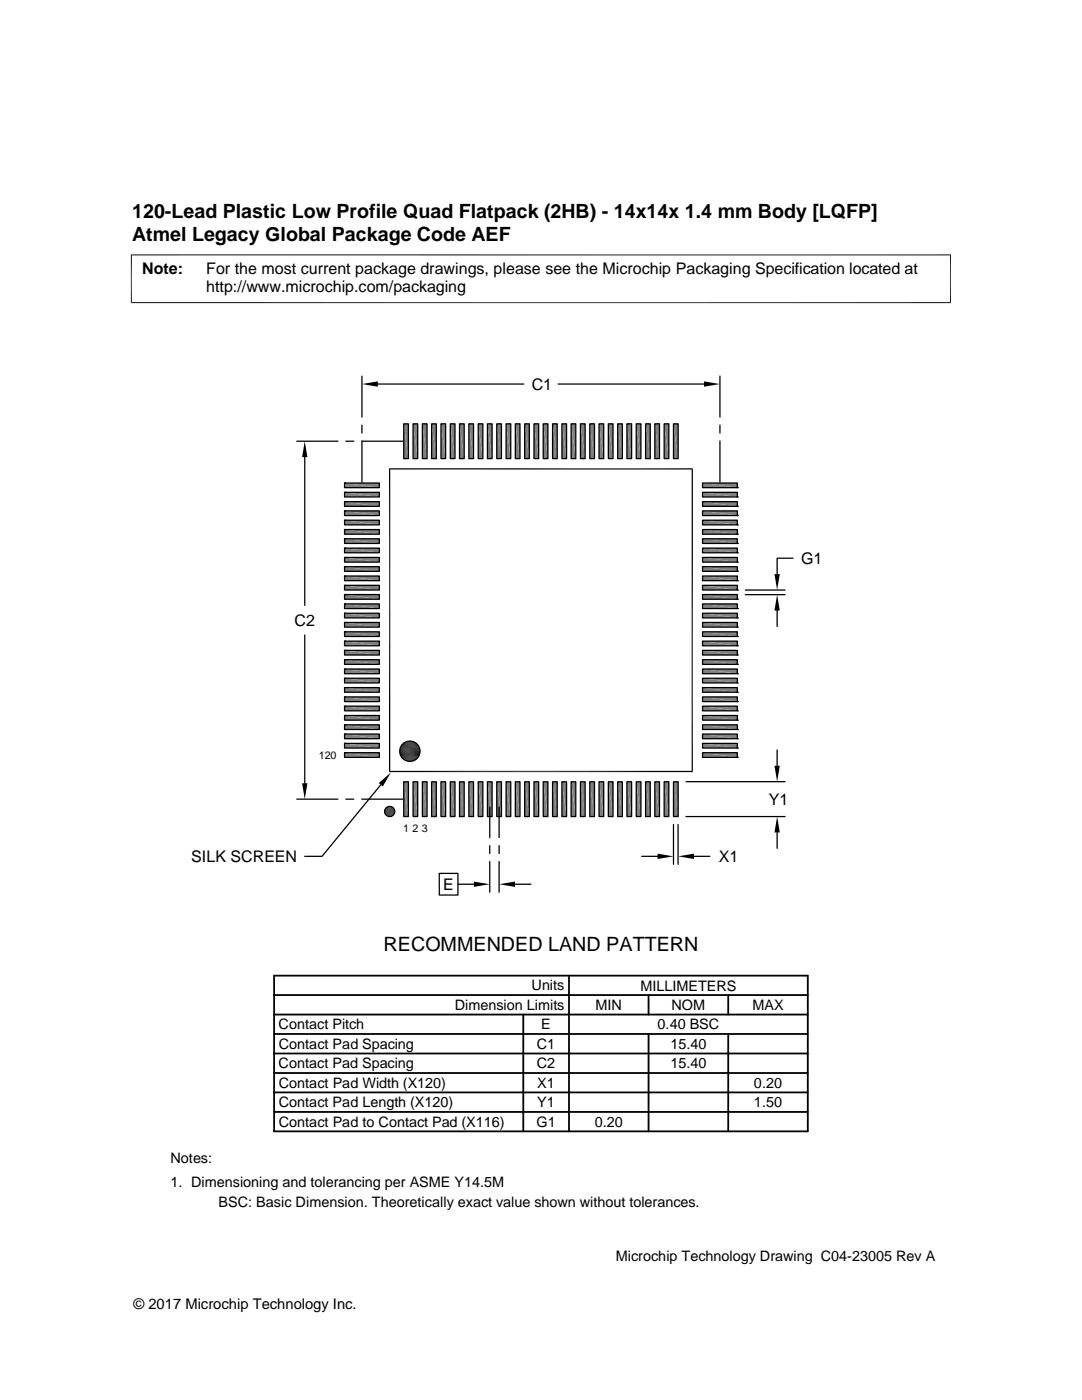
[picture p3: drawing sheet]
<svg xmlns="http://www.w3.org/2000/svg" width="216mm" height="279mm" viewBox="0 0 216 279" stroke-linecap="round" stroke-linejoin="round" font-family="sans-serif">
<g fill="#808080">
<path d="M134.4 84.6l.9 6.9h-.9z"/>
<path d="M134.4 84.6h.9v6.9z"/>
<path d="M132.5 84.6l1 6.9h-1z"/>
<path d="M132.5 84.6h1v6.9z"/>
<path d="M130.7 84.6l.9 6.9h-.9z"/>
<path d="M130.7 84.6h.9v6.9z"/>
<path d="M128.8 84.6l1 6.9h-1z"/>
<path d="M128.8 84.6h1v6.9z"/>
<path d="M127 84.6l.9 6.9h-.9z"/>
<path d="M127 84.6h.9v6.9z"/>
<path d="M125.1 84.6l.9 6.9h-.9z"/>
<path d="M125.1 84.6h.9v6.9z"/>
<path d="M123.3 84.6l.9 6.9h-.9z"/>
<path d="M123.3 84.6h.9v6.9z"/>
<path d="M121.4 84.6l.9 6.9h-.9z"/>
<path d="M121.4 84.6h.9v6.9z"/>
<path d="M119.5 84.6l1 6.9h-1z"/>
<path d="M119.5 84.6h1v6.9z"/>
<path d="M117.7 84.6l.9 6.9h-.9z"/>
<path d="M117.7 84.6h.9v6.9z"/>
<path d="M115.8 84.6l1 6.9h-1z"/>
<path d="M115.8 84.6h1v6.9z"/>
<path d="M114 84.6l.9 6.9h-.9z"/>
<path d="M114 84.6h.9v6.9z"/>
<path d="M112.1 84.6l1 6.9h-1z"/>
<path d="M112.1 84.6h1v6.9z"/>
<path d="M110.3 84.6l.9 6.9h-.9z"/>
<path d="M110.3 84.6h.9v6.9z"/>
<path d="M108.4 84.6l.9 6.9h-.9z"/>
<path d="M108.4 84.6h.9v6.9z"/>
<path d="M106.6 84.6l.9 6.9h-.9z"/>
<path d="M106.6 84.6h.9v6.9z"/>
<path d="M104.7 84.6l.9 6.9h-.9z"/>
<path d="M104.7 84.6h.9v6.9z"/>
<path d="M102.8 84.6l1 6.9h-1z"/>
<path d="M102.8 84.6h1v6.9z"/>
<path d="M101 84.6l.9 6.9h-.9z"/>
<path d="M101 84.6h.9v6.9z"/>
<path d="M99.1 84.6l1 6.9h-1z"/>
<path d="M99.1 84.6h1v6.9z"/>
<path d="M97.3 84.6l.9 6.9h-.9z"/>
<path d="M97.3 84.6h.9v6.9z"/>
<path d="M95.4 84.6l1 6.9h-1z"/>
<path d="M95.4 84.6h1v6.9z"/>
<path d="M93.6 84.6l.9 6.9h-.9z"/>
<path d="M93.6 84.6h.9v6.9z"/>
<path d="M91.7 84.6l.9 6.9h-.9z"/>
<path d="M91.7 84.6h.9v6.9z"/>
<path d="M89.9 84.6l.9 6.9h-.9z"/>
<path d="M89.9 84.6h.9v6.9z"/>
<path d="M88 84.6l.9 6.9h-.9z"/>
<path d="M88 84.6h.9v6.9z"/>
<path d="M86.1 84.6l1 6.9h-1z"/>
<path d="M86.1 84.6h1v6.9z"/>
<path d="M84.3 84.6l.9 6.9h-.9z"/>
<path d="M84.3 84.6h.9v6.9z"/>
<path d="M82.4 84.6l1 6.9h-1z"/>
<path d="M82.4 84.6h1v6.9z"/>
<path d="M80.6 84.6l.9 6.9h-.9z"/>
<path d="M80.6 84.6h.9v6.9z"/>
<path d="M140.2 96.4l6.9 .9h-6.9z"/>
<path d="M140.2 96.4h6.9v.9z"/>
<path d="M68.7 96.4l7 .9h-7z"/>
<path d="M68.7 96.4h7v.9z"/>
<path d="M140.2 98.3l6.9 .9h-6.9z"/>
<path d="M140.2 98.3h6.9v.9z"/>
<path d="M68.7 98.3l7 .9h-7z"/>
<path d="M68.7 98.3h7v.9z"/>
<path d="M140.2 100.1l6.9 .9h-6.9z"/>
<path d="M140.2 100.1h6.9v.9z"/>
<path d="M68.7 100.1l7 .9h-7z"/>
<path d="M68.7 100.1h7v.9z"/>
<path d="M140.2 102l6.9 .9h-6.9z"/>
<path d="M140.2 102h6.9v.9z"/>
<path d="M68.7 102l7 .9h-7z"/>
<path d="M68.7 102h7v.9z"/>
<path d="M140.2 103.8l6.9 1h-6.9z"/>
<path d="M140.2 103.8h6.9v1z"/>
<path d="M68.7 103.8l7 1h-7z"/>
<path d="M68.7 103.8h7v1z"/>
<path d="M140.2 105.7l6.9 .9h-6.9z"/>
<path d="M140.2 105.7h6.9v.9z"/>
<path d="M68.7 105.7l7 .9h-7z"/>
<path d="M68.7 105.7h7v.9z"/>
<path d="M140.2 107.5l6.9 1h-6.9z"/>
<path d="M140.2 107.5h6.9v1z"/>
<path d="M68.7 107.5l7 1h-7z"/>
<path d="M68.7 107.5h7v1z"/>
<path d="M140.2 109.4l6.9 .9h-6.9z"/>
<path d="M140.2 109.4h6.9v.9z"/>
<path d="M68.7 109.4l7 .9h-7z"/>
<path d="M68.7 109.4h7v.9z"/>
<path d="M140.2 111.3l6.9 .9h-6.9z"/>
<path d="M140.2 111.3h6.9v.9z"/>
<path d="M68.7 111.3l7 .9h-7z"/>
<path d="M68.7 111.3h7v.9z"/>
<path d="M140.2 113.1l6.9 .9h-6.9z"/>
<path d="M140.2 113.1h6.9v.9z"/>
<path d="M68.7 113.1l7 .9h-7z"/>
<path d="M68.7 113.1h7v.9z"/>
<path d="M140.2 115l6.9 .9h-6.9z"/>
<path d="M140.2 115h6.9v.9z"/>
<path d="M68.7 115l7 .9h-7z"/>
<path d="M68.7 115h7v.9z"/>
<path d="M140.2 116.8l6.9 1h-6.9z"/>
<path d="M140.2 116.8h6.9v1z"/>
<path d="M68.7 116.8l7 1h-7z"/>
<path d="M68.7 116.8h7v1z"/>
<path d="M140.2 118.7l6.9 .9h-6.9z"/>
<path d="M140.2 118.7h6.9v.9z"/>
<path d="M68.7 118.7l7 .9h-7z"/>
<path d="M68.7 118.7h7v.9z"/>
<path d="M140.2 120.5l6.9 1h-6.9z"/>
<path d="M140.2 120.5h6.9v1z"/>
<path d="M68.7 120.5l7 1h-7z"/>
<path d="M68.7 120.5h7v1z"/>
<path d="M140.2 122.4l6.9 .9h-6.9z"/>
<path d="M140.2 122.4h6.9v.9z"/>
<path d="M68.7 122.4l7 .9h-7z"/>
<path d="M68.7 122.4h7v.9z"/>
<path d="M140.2 124.2l6.9 1h-6.9z"/>
<path d="M140.2 124.2h6.9v1z"/>
<path d="M68.7 124.2l7 1h-7z"/>
<path d="M68.7 124.2h7v1z"/>
<path d="M140.2 126.1l6.9 .9h-6.9z"/>
<path d="M140.2 126.1h6.9v.9z"/>
<path d="M68.7 126.1l7 .9h-7z"/>
<path d="M68.7 126.1h7v.9z"/>
<path d="M140.2 128l6.9 .9h-6.9z"/>
<path d="M140.2 128h6.9v.9z"/>
<path d="M68.7 128l7 .9h-7z"/>
<path d="M68.7 128h7v.9z"/>
<path d="M140.2 129.8l6.9 .9h-6.9z"/>
<path d="M140.2 129.8h6.9v.9z"/>
<path d="M68.7 129.8l7 .9h-7z"/>
<path d="M68.7 129.8h7v.9z"/>
<path d="M140.2 131.7l6.9 .9h-6.9z"/>
<path d="M140.2 131.7h6.9v.9z"/>
<path d="M68.7 131.7l7 .9h-7z"/>
<path d="M68.7 131.7h7v.9z"/>
<path d="M140.2 133.5l6.9 1h-6.9z"/>
<path d="M140.2 133.5h6.9v1z"/>
<path d="M68.7 133.5l7 1h-7z"/>
<path d="M68.7 133.5h7v1z"/>
<path d="M140.2 135.4l6.9 .9h-6.9z"/>
<path d="M140.2 135.4h6.9v.9z"/>
<path d="M68.7 135.4l7 .9h-7z"/>
<path d="M68.7 135.4h7v.9z"/>
<path d="M140.2 137.2l6.9 1h-6.9z"/>
<path d="M140.2 137.2h6.9v1z"/>
<path d="M68.7 137.2l7 1h-7z"/>
<path d="M68.7 137.2h7v1z"/>
<path d="M140.2 139.1l6.9 .9h-6.9z"/>
<path d="M140.2 139.1h6.9v.9z"/>
<path d="M68.7 139.1l7 .9h-7z"/>
<path d="M68.7 139.1h7v.9z"/>
<path d="M140.2 140.9l6.9 1h-6.9z"/>
<path d="M140.2 140.9h6.9v1z"/>
<path d="M68.7 140.9l7 1h-7z"/>
<path d="M68.7 140.9h7v1z"/>
<path d="M140.2 142.8l6.9 .9h-6.9z"/>
<path d="M140.2 142.8h6.9v.9z"/>
<path d="M68.7 142.8l7 .9h-7z"/>
<path d="M68.7 142.8h7v.9z"/>
<path d="M140.2 144.7l6.9 .9h-6.9z"/>
<path d="M140.2 144.7h6.9v.9z"/>
<path d="M68.7 144.7l7 .9h-7z"/>
<path d="M68.7 144.7h7v.9z"/>
<path d="M140.2 146.5l6.9 .9h-6.9z"/>
<path d="M140.2 146.5h6.9v.9z"/>
<path d="M68.7 146.5l7 .9h-7z"/>
<path d="M68.7 146.5h7v.9z"/>
<path d="M140.2 148.4l6.9 .9h-6.9z"/>
<path d="M140.2 148.4h6.9v.9z"/>
<path d="M68.7 148.4l7 .9h-7z"/>
<path d="M68.7 148.4h7v.9z"/>
<path d="M140.2 150.2l6.9 1h-6.9z"/>
<path d="M140.2 150.2h6.9v1z"/>
<path d="M68.7 150.2l7 1h-7z"/>
<path d="M68.7 150.2h7v1z"/>
<path d="M134.4 156l.9 7h-.9z"/>
<path d="M134.4 156h.9v7z"/>
<path d="M132.5 156l1 7h-1z"/>
<path d="M132.5 156h1v7z"/>
<path d="M130.7 156l.9 7h-.9z"/>
<path d="M130.7 156h.9v7z"/>
<path d="M128.8 156l1 7h-1z"/>
<path d="M128.8 156h1v7z"/>
<path d="M127 156l.9 7h-.9z"/>
<path d="M127 156h.9v7z"/>
<path d="M125.1 156l.9 7h-.9z"/>
<path d="M125.1 156h.9v7z"/>
<path d="M123.3 156l.9 7h-.9z"/>
<path d="M123.3 156h.9v7z"/>
<path d="M121.4 156l.9 7h-.9z"/>
<path d="M121.4 156h.9v7z"/>
<path d="M119.5 156l1 7h-1z"/>
<path d="M119.5 156h1v7z"/>
<path d="M117.7 156l.9 7h-.9z"/>
<path d="M117.7 156h.9v7z"/>
<path d="M115.8 156l1 7h-1z"/>
<path d="M115.8 156h1v7z"/>
<path d="M114 156l.9 7h-.9z"/>
<path d="M114 156h.9v7z"/>
<path d="M112.1 156l1 7h-1z"/>
<path d="M112.1 156h1v7z"/>
<path d="M110.3 156l.9 7h-.9z"/>
<path d="M110.3 156h.9v7z"/>
<path d="M108.4 156l.9 7h-.9z"/>
<path d="M108.4 156h.9v7z"/>
<path d="M106.6 156l.9 7h-.9z"/>
<path d="M106.6 156h.9v7z"/>
<path d="M104.7 156l.9 7h-.9z"/>
<path d="M104.7 156h.9v7z"/>
<path d="M102.8 156l1 7h-1z"/>
<path d="M102.8 156h1v7z"/>
<path d="M101 156l.9 7h-.9z"/>
<path d="M101 156h.9v7z"/>
<path d="M99.1 156l1 7h-1z"/>
<path d="M99.1 156h1v7z"/>
<path d="M97.3 156l.9 7h-.9z"/>
<path d="M97.3 156h.9v7z"/>
<path d="M95.4 156l1 7h-1z"/>
<path d="M95.4 156h1v7z"/>
<path d="M93.6 156l.9 7h-.9z"/>
<path d="M93.6 156h.9v7z"/>
<path d="M91.7 156l.9 7h-.9z"/>
<path d="M91.7 156h.9v7z"/>
<path d="M89.9 156l.9 7h-.9z"/>
<path d="M89.9 156h.9v7z"/>
<path d="M88 156l.9 7h-.9z"/>
<path d="M88 156h.9v7z"/>
<path d="M86.1 156l1 7h-1z"/>
<path d="M86.1 156h1v7z"/>
<path d="M84.3 156l.9 7h-.9z"/>
<path d="M84.3 156h.9v7z"/>
<path d="M82.4 156l1 7h-1z"/>
<path d="M82.4 156h1v7z"/>
<path d="M80.6 156l.9 7h-.9z"/>
<path d="M80.6 156h.9v7z"/>
</g>
<g fill="none" stroke="#000" stroke-width=".25">
<path d="M72.2 75.1v8.1M75.4 76.6h29.1M111.4 76.6h29.1M143.7 75.1v8.1M59.2 88.1h8.2M60.8 91.2v29.6M68.7 96.4h7v.9h-7zM68.7 96.4h.1M68.7 98.3h7v.9h-7zM68.7 98.3h.1M69 88.1h1.6M72.2 88.1h8.2"/>
<path d="M72.2 84.8v1.6M72.2 88v8.2M77.6 93.6h60.7M77.7 93.5v60.6M80.6 84.6h.9v6.9h-.9zM82.4 84.6h1v6.9h-1zM84.3 84.6h.9v6.9h-.9zM86.1 84.6h1v6.9h-1zM88 84.6h.9v6.9h-.9zM89.9 84.6h.9v6.9h-.9zM91.7 84.6h.9v6.9h-.9zM93.6 84.6h.9v6.9h-.9z"/>
<path d="M95.4 84.6h1v6.9h-1zM97.3 84.6h.9v6.9h-.9zM99.1 84.6h1v6.9h-1zM101 84.6h.9v6.9h-.9zM102.8 84.6h1v6.9h-1zM104.7 84.6h.9v6.9h-.9zM106.6 84.6h.9v6.9h-.9zM108.4 84.6h.9v6.9h-.9zM110.3 84.6h.9v6.9h-.9zM112.1 84.6h1v6.9h-1zM114 84.6h.9v6.9h-.9zM115.8 84.6h1v6.9h-1z"/>
<path d="M117.7 84.6h.9v6.9h-.9zM119.5 84.6h1v6.9h-1zM121.4 84.6h.9v6.9h-.9zM123.3 84.6h.9v6.9h-.9zM125.1 84.6h.9v6.9h-.9zM127 84.6h.9v6.9h-.9zM128.8 84.6h1v6.9h-1zM130.7 84.6h.9v6.9h-.9zM132.5 84.6h1v6.9h-1zM134.4 84.6h.9v6.9h-.9zM138.1 93.5v60.6M140.2 98.3h6.9v.9h-6.9z"/>
<path d="M140.2 96.4h6.9v.9h-6.9zM143.7 84.8v1.6M143.7 88v8.2M147.1 99.2h.1M147.1 97.3h.1M68.7 100.1h7v.9h-7zM68.7 100.1h.1M68.7 102h7v.9h-7zM68.7 102h.1M68.7 103.8h7v1h-7zM68.7 103.8h.1M68.7 105.7h7v.9h-7z"/>
<path d="M68.7 105.7h.1M68.7 107.5h7v1h-7zM68.7 107.5h.1M68.7 109.4h7v.9h-7zM68.7 109.4h.1M68.7 111.3h7v.9h-7zM68.7 111.3h.1M68.7 113.1h7v.9h-7zM68.7 113.1h.1M68.7 115h7v.9h-7zM68.7 115h.1M68.7 116.8h7v1h-7z"/>
<path d="M68.7 116.8h.1M68.7 118.7h7v.9h-7zM68.7 118.7h.1M140.2 118.7h6.9v.9h-6.9zM140.2 116.8h6.9v1h-6.9zM140.2 115h6.9v.9h-6.9zM140.2 113.1h6.9v.9h-6.9zM140.2 111.3h6.9v.9h-6.9zM140.2 109.4h6.9v.9h-6.9zM140.2 107.5h6.9v1h-6.9zM140.2 105.7h6.9v.9h-6.9zM140.2 103.8h6.9v1h-6.9z"/>
<path d="M140.2 102h6.9v.9h-6.9zM140.2 100.1h6.9v.9h-6.9zM147.1 119.6h.1M147.1 117.8h.1M147.1 115.9h.1M147.1 114h.1M147.1 112.2h.1M147.1 110.3h.1M147.1 108.5h.1M147.1 106.6h.1M147.1 104.8h.1M147.1 102.9h.1"/>
<path d="M147.1 101h.1M148.7 118.7h8M148.7 117.8h8M158.2 111.4h-3.1v3.2M60.8 126.7v29.6M68.7 120.5h7v1h-7zM68.7 120.5h.1M68.7 122.4h7v.9h-7zM68.7 122.4h.1M68.7 124.2h7v1h-7zM68.7 124.2h.1M68.7 126.1h7v.9h-7z"/>
<path d="M68.7 126.1h.1M68.7 128h7v.9h-7zM68.7 128h.1M68.7 129.8h7v.9h-7zM68.7 129.8h.1M68.7 131.7h7v.9h-7zM68.7 131.7h.1M68.7 133.5h7v1h-7zM68.7 133.5h.1M68.7 135.4h7v.9h-7zM68.7 135.4h.1M68.7 137.2h7v1h-7z"/>
<path d="M68.7 137.2h.1M68.7 139.1h7v.9h-7zM68.7 139.1h.1M140.2 139.1h6.9v.9h-6.9zM140.2 137.2h6.9v1h-6.9zM140.2 135.4h6.9v.9h-6.9zM140.2 133.5h6.9v1h-6.9zM140.2 131.7h6.9v.9h-6.9zM140.2 129.8h6.9v.9h-6.9zM140.2 128h6.9v.9h-6.9zM140.2 126.1h6.9v.9h-6.9zM140.2 124.2h6.9v1h-6.9z"/>
<path d="M140.2 122.4h6.9v.9h-6.9zM140.2 120.5h6.9v1h-6.9zM147.1 138.2h.1M147.1 136.3h.1M147.1 134.5h.1M147.1 132.6h.1M147.1 130.7h.1M147.1 128.9h.1M147.1 127h.1M147.1 125.2h.1M147.1 123.3h.1M147.1 121.5h.1"/>
<path d="M155.1 121.9v3.1M59.2 159.5h8.2M68.7 140.9h7v1h-7zM68.7 140.9h.1M68.7 142.8h7v.9h-7zM68.7 142.8h.1M68.7 144.7h7v.9h-7zM68.7 144.7h.1M68.7 146.5h7v.9h-7zM68.7 146.5h.1M68.7 148.4h7v.9h-7zM68.7 148.4h.1"/>
<path d="M68.7 150.2h7v1h-7zM68.7 150.2h.1M69 159.5h1.6M72.2 159.5h8.2M76 156.6l-11.7 14.3h-3.5M77.6 154h60.7M80.6 156h.9v7h-.9zM82.4 156h1v7h-1zM84.3 156h.9v7h-.9zM86.1 156h1v7h-1zM88 156h.9v7h-.9zM89.9 156h.9v7h-.9z"/>
<path d="M91.7 156h.9v7h-.9zM93.6 156h.9v7h-.9zM95.4 156h1v7h-1zM97.3 156h.9v7h-.9zM99.1 156h1v7h-1zM101 156h.9v7h-.9zM102.8 156h1v7h-1zM104.7 156h.9v7h-.9zM106.6 156h.9v7h-.9zM108.4 156h.9v7h-.9zM110.3 156h.9v7h-.9zM112.1 156h1v7h-1z"/>
<path d="M114 156h.9v7h-.9zM115.8 156h1v7h-1zM117.7 156h.9v7h-.9zM119.5 156h1v7h-1zM121.4 156h.9v7h-.9zM123.3 156h.9v7h-.9zM125.1 156h.9v7h-.9zM127 156h.9v7h-.9zM128.8 156h1v7h-1zM130.7 156h.9v7h-.9zM132.5 156h1v7h-1zM134.4 156h.9v7h-.9z"/>
<path d="M136.9 156h19.8M140.2 150.2h6.9v1h-6.9zM140.2 148.4h6.9v.9h-6.9zM140.2 146.5h6.9v.9h-6.9zM140.2 144.7h6.9v.9h-6.9zM140.2 142.8h6.9v.9h-6.9zM140.2 140.9h6.9v1h-6.9zM147.1 151.2h.1M147.1 149.3h.1M147.1 147.4h.1M147.1 145.6h.1M147.1 143.7h.1"/>
<path d="M147.1 141.9h.1M147.1 140h.1M155.1 149.7v3.1M87.7 174.3h3.7v4.3h-3.7zM91.4 176.5h3.2M97.7 161.1v6.1M97.7 168.8v1.5M97.7 171.9v6.2M99.6 161.1v6.1M99.6 168.8v1.5M99.6 171.9v6.2M102.8 176.5h3.1"/>
<path d="M128 170.9h3.2M134.4 164.5v8M135.3 164.5v8M136.9 163h19.8M138.5 170.9h3.1M155.1 166.1v3.2"/>
<circle cx="81.8" cy="149.9" r="2.04"/>
<circle cx="77.8" cy="162" r="1.02"/>
</g>
<g fill="none" stroke="#000" stroke-width=".2">
<path d="M26.1 50.9h163.7M26.2 50.8v9.7M189.7 50.8v9.7M26.1 60.4h163.7M79.8 149.6h4M79.8 149.8h4M79.8 150h4M79.8 150.2h4M79.8 150.4h4M79.8 149.4h4M79.8 149.3h3.9M79.8 150.6h3.9"/>
<path d="M79.9 149.1h3.8M79.9 150.8h3.8M80 150.9h3.6M80 148.9h3.6M80.1 151.1h3.4M80.1 148.7h3.4M80.2 148.6h3.2M80.2 151.3h3.2M80.3 151.4h2.9M80.3 148.5h2.9M80.5 148.3h2.6M80.5 151.5h2.6"/>
<path d="M80.6 151.6h2.4M80.6 148.2h2.4M80.8 148.1h2M80.8 151.7h2M76.8 161.8h2M76.8 161.9h2M76.8 162h2M76.8 162.1h2"/>
</g>
<g fill="none" stroke="#000" stroke-width=".36">
<path d="M54.7 198.6h106.5M54.7 194.7h106.5v31.1h-106.5zM113.5 194.7v31.1M129.4 198.6v3.9M145.3 198.6v3.9M54.7 206.4h106.5M54.7 202.5h106.5M54.7 210.2h106.5M54.7 218h106.5M54.7 214.1h106.5M104.4 202.5v23.3M129.4 206.4v19.4"/>
<path d="M145.3 206.4v19.4M54.7 221.9h106.5"/>
</g>
<g fill="#000">
<path d="M72.2 76.6l3.2-.5v1.1zM140.5 76.1l3.2 .5-3.2 .6zM60.8 88.1l.5 3.1h-1zM154.5 114.6h1.1l-.5 3.2zM155.1 118.7l.5 3.2h-1.1zM60.3 156.3h1l-.5 3.2zM75.6 156.3l2.4-2.1-1.6 2.8zM80.8 151.7l1.8 .1zM81 148.1l1.8 .1zM81 151.8h1.4zM81 151.8h1.6zM81 148.1h1.6z"/>
<path d="M81.1 148l1.5 .1zM81.1 151.8l1.2 .1zM81.1 151.8h1.3zM81.1 148h1.3zM81.3 148h1.1zM81.3 151.9h.7zM81.3 151.9h1zM81.3 148h1zM81.5 147.9l.8 .1zM81.5 151.9h.5zM81.5 147.9h.5zM154.5 152.8h1.1l-.5 3.2z"/>
<path d="M76.8 161.8h2v.1zM76.8 162.1l1.9 .1h-1.9zM76.8 162.1h2l-.1 .1zM76.8 161.7l2 .1zM76.8 162.2l1.9 .1zM76.8 162.2h1.9zM76.8 161.6l1.9 .1h-1.9zM76.8 161.6h1.9v.1zM76.8 162.3l1.9 .1zM76.8 162.3h1.9zM76.9 161.5l1.8 .1zM76.9 162.4l1.7 .1z"/>
<path d="M76.9 162.4h1.8zM76.9 161.4l1.8 .1zM76.9 162.5l1.6 .1zM76.9 162.5h1.7zM77 161.3l1.6 .1h-1.7zM77 161.3l1.6 .1zM77 162.6h1.5zM77 161.2l1.5 .1zM77 162.6l1.4 .1zM77 161.2h1.5zM77.1 161.2h1.4zM77.1 162.7l1.2 .1z"/>
<path d="M77.1 162.7h1.3zM77.1 161.2h1.3zM77.2 161.1l1.2 .1zM77.2 162.8h1.1zM77.2 161.1h1.1zM77.3 161.1h1zM77.3 162.8l.9 .1zM77.3 162.8h1zM77.3 161l1 .1zM77.3 162.9h.8zM77.3 162.9h.9zM77.3 161h.9z"/>
<path d="M77.4 161h.8zM77.4 162.9h.6zM77.4 162.9h.7zM77.4 161h.7zM77.5 161h.6zM77.5 162.9l.4 .1zM77.5 162.9h.5zM77.5 161h.5zM77.6 161h.4zM77.6 163h.3zM77.6 161h.3zM94.6 175.9l3.1 .6-3.1 .5z"/>
<path d="M99.6 176.5l3.2-.6v1.1zM131.2 170.4l3.2 .5-3.2 .5zM135.3 170.9l3.2-.5v1zM155.1 163l.5 3.1h-1.1z"/>
</g>
<g font-size="3.9">
<text x="26.4" y="43.5">120-Lead Plastic Low Profile Quad Flatpack (2HB) - 14x14x 1.4 mm Body [LQFP]</text>
<text x="26.4" y="48">Atmel Legacy Global Package Code AEF</text>
<text x="76.5" y="189.8">RECOMMENDED LAND PATTERN</text>
</g>
<g font-size="3.2">
<text x="28.4" y="54.6">Note:</text>
<text x="41.1" y="54.6">For the most current package drawings, please see the Microchip Packaging Specification located at</text>
<text x="41.1" y="58.3">http://www.microchip.com/packaging</text>
<text x="106.1" y="77.8">C1</text>
<text x="159.9" y="112.5">G1</text>
<text x="58.8" y="124.9">C2</text>
<text x="153.4" y="160.6">Y1</text>
<text x="38.2" y="172">SILK SCREEN</text>
<text x="143.4" y="172">X1</text>
<text x="88.4" y="177.6">E</text>
</g>
<g font-size="2.9">
<text x="106.1" y="197.7">Units</text>
<text x="127.8" y="197.7">MILLIMETERS</text>
<text x="90.7" y="201.6">Dimension Limits</text>
<text x="118.8" y="201.6">MIN</text>
<text x="134" y="201.6">NOM</text>
<text x="150.1" y="201.6">MAX</text>
<text x="55.6" y="205.4">Contact Pitch</text>
<text x="55.6" y="209.3">Contact Pad Spacing</text>
<text x="107.1" y="209.3">C1</text>
<text x="108" y="205.4">E</text>
<text x="131.2" y="205.4">0.40 BSC</text>
<text x="133.8" y="209.3">15.40</text>
<text x="55.6" y="213.2">Contact Pad Spacing</text>
<text x="107.1" y="213.2">C2</text>
<text x="133.8" y="213.2">15.40</text>
<text x="55.6" y="221">Contact Pad Length (X120)</text>
<text x="55.6" y="217.1">Contact Pad Width (X120)</text>
<text x="107.2" y="221">Y1</text>
<text x="107.2" y="217.1">X1</text>
<text x="150.5" y="221">1.50</text>
<text x="150.5" y="217.1">0.20</text>
<text x="55.6" y="224.9">Contact Pad to Contact Pad (X116)</text>
<text x="107.1" y="224.9">G1</text>
<text x="118.7" y="224.9">0.20</text>
<text x="34" y="232.2">Notes:</text>
<text x="34" y="236.8">1. Dimensioning and tolerancing per ASME Y14.5M</text>
<text x="43.6" y="240.8">BSC: Basic Dimension. Theoretically exact value shown without tolerances.</text>
<text x="122.9" y="251.7">Microchip Technology Drawing C04-23005 Rev A</text>
<text x="26.6" y="261.3">© 2017 Microchip Technology Inc.</text>
</g>
<g font-size="2.1">
<text x="63.6" y="151.4">120</text>
<text x="80.5" y="166.1">1 2 3</text>
</g>
</svg>
